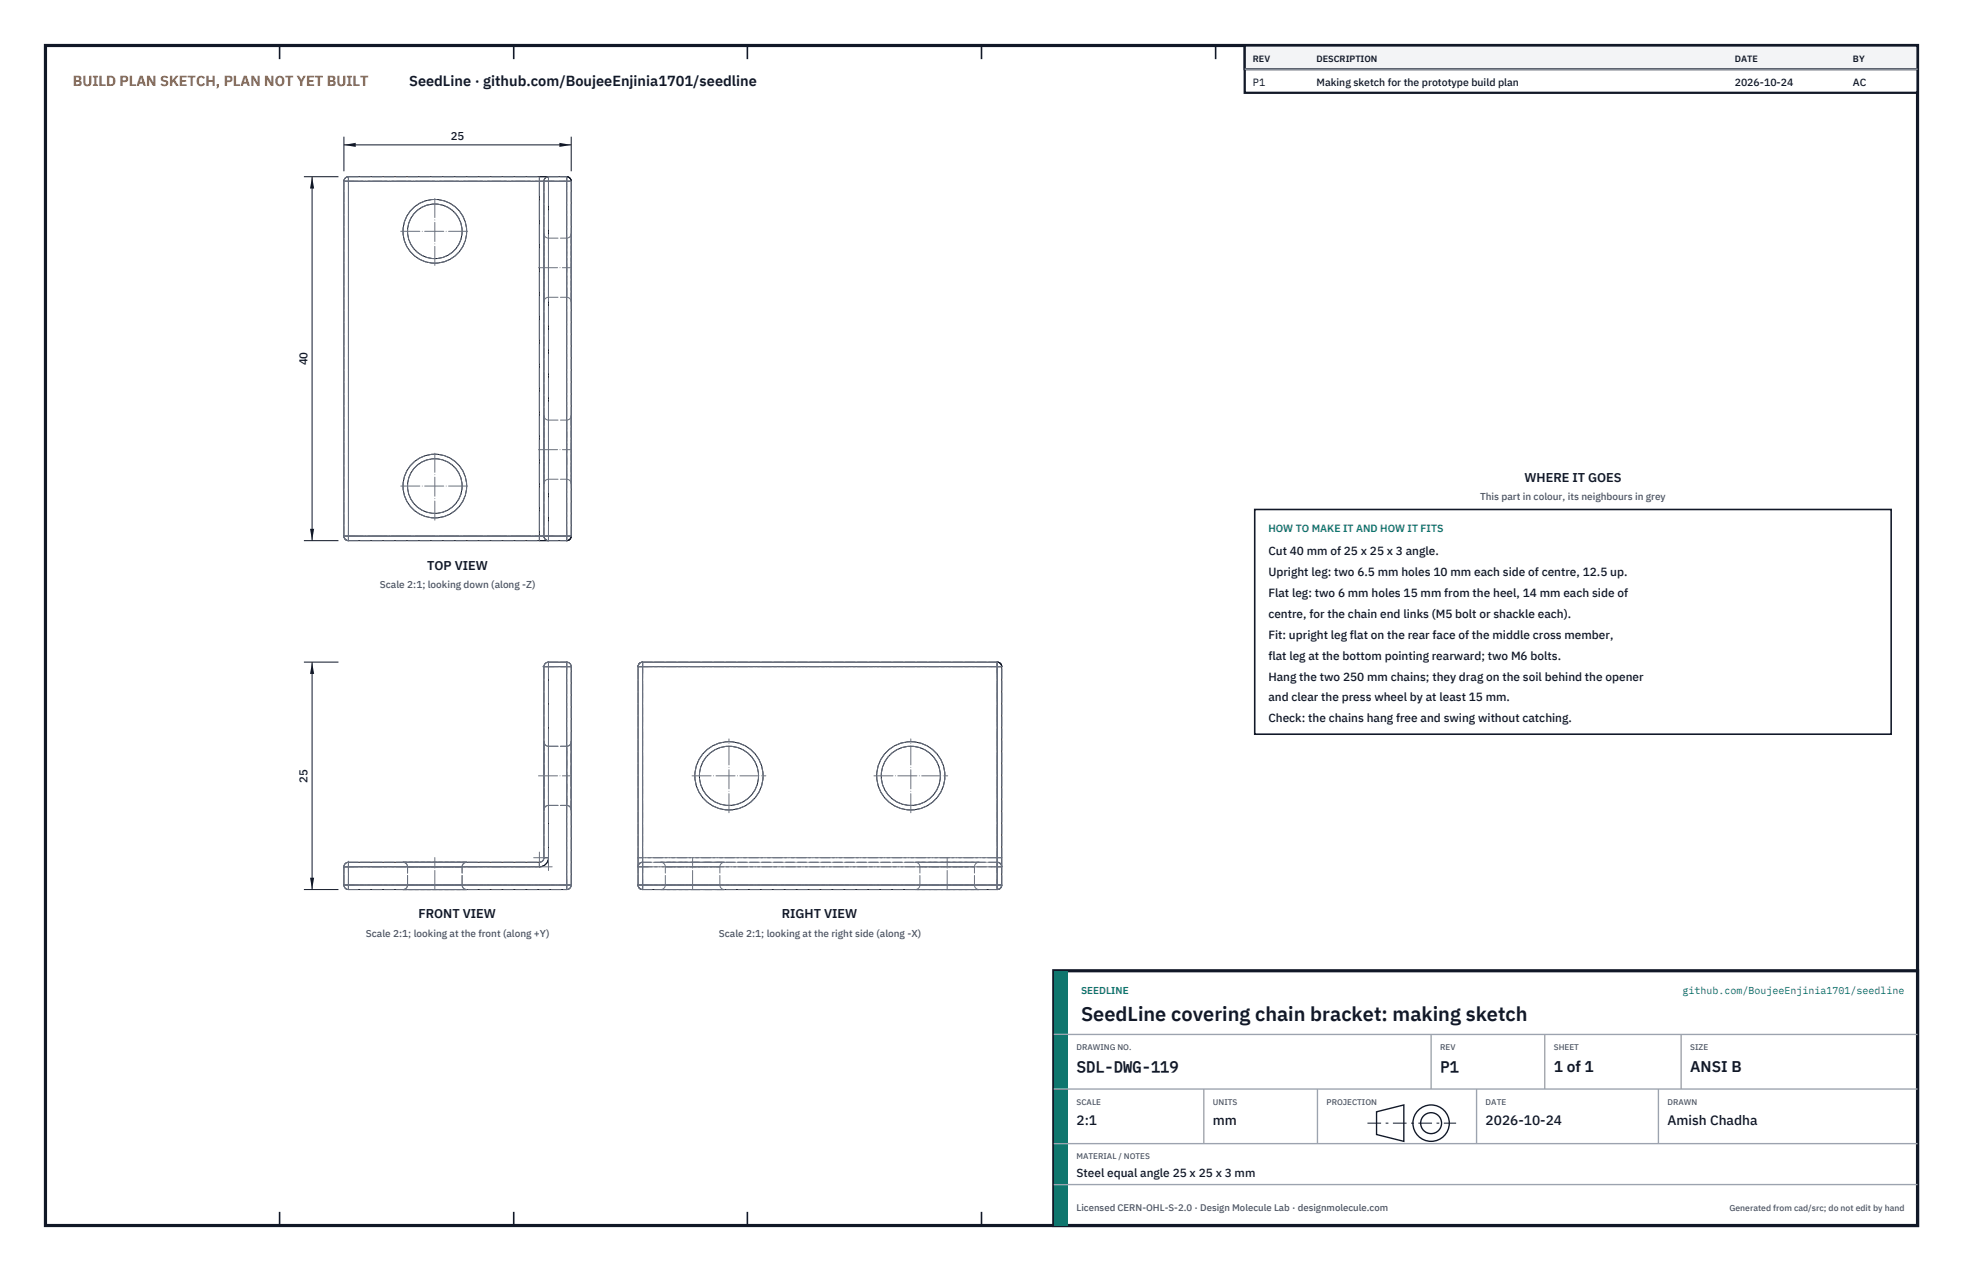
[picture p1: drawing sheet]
<svg xmlns="http://www.w3.org/2000/svg" width="432mm" height="279mm" viewBox="0 0 432 279" stroke-linecap="round" stroke-linejoin="round" font-family="sans-serif">
<path d="M10 10h411.8v259.4h-411.8z" fill="none" stroke="#111827" stroke-width=".7" stroke-linecap="butt"/>
<g fill="none" stroke="#111827" stroke-width=".35">
<path d="M61.5 10v3M113 10v3M164.4 10v3M215.9 10v3M267.4 10v3M318.9 10v3M370.3 10v3M61.5 266.4v3M113 266.4v3M164.4 266.4v3M215.9 266.4v3M267.4 266.4v3"/>
<path d="M318.9 266.4v3M370.3 266.4v3"/>
</g>
<g fill="none" stroke="#111727" stroke-width=".22">
<path d="M75.7 39.9h1M75.7 39.9v77.9M76.7 38.8a1 1 0 0 0-1 1.1M76.7 38.8v1.1M76.7 39.9v77.9M76.7 38.8h48M76.7 39.9h42M118.7 39.9h.9M118.7 39.9v77.9M119.6 39.9h1M119.6 39.9v77.9M120.6 38.8h-1.9v1.1"/>
<path d="M120.6 38.8a1 1 0 0 0-1 1.1M120.6 38.8v1.1M120.6 39.9v77.9M120.6 39.9h4.1M124.7 38.8a1 1 0 0 1 .9 1.1M124.7 39.9h.9M124.7 38.8v1.1M124.7 39.9v77.9M125.6 39.9v77.9M75.7 117.8a1 1 0 0 0 1 1.1M75.7 117.8h1M76.7 117.8v1.1"/>
<path d="M76.7 118.9h48M76.7 117.8h42M118.7 117.8v1.1h1.9M118.7 117.8h.9M119.6 117.8a1 1 0 0 0 1 1.1M119.6 117.8h1M120.6 117.8v1.1M120.6 117.8h4.1M124.7 117.8v1.1M124.7 117.8h.9M125.6 117.8a1 1 0 0 1-.9 1.1M119.6 146.6h1"/>
<path d="M119.6 146.6v42M120.6 145.5a1 1 0 0 0-1 1.1M120.6 145.5v1.1M120.6 145.5h4.1M120.6 146.6h4.1M120.6 146.6v42M124.7 145.5a1 1 0 0 1 .9 1.1M124.7 146.6h.9M124.7 145.5v1.1M124.7 146.6v47.9M125.6 146.6v47.9M140.4 146.6h1"/>
<path d="M140.4 146.6v47.9M141.4 145.5l-.8 .3-.2 .8M141.4 145.5v1.1M141.4 145.5h78M141.4 146.6h78M141.4 146.6v47.9M219.4 145.5a1 1 0 0 1 1 1.1M219.4 145.5v1.1M219.4 146.6h1M219.4 146.6v47.9M220.4 146.6v47.9M75.7 194.5a1 1 0 0 0 1 1"/>
<path d="M75.7 194.5h1M75.7 190.5h1M75.7 190.5v4M76.7 189.5a1 1 0 0 0-1 1M76.7 194.5v1M76.7 189.5v1M76.7 195.5h48M76.7 189.5h42M76.7 194.5h48M76.7 190.5v4M76.7 190.5h42M118.7 189.5v1"/>
<path d="M119.6 188.6a1 1 0 0 1-.9 .9M119.6 188.6h1M120.6 188.6a2 2 0 0 1-1.9 1.9M124.7 194.5v1M124.7 194.5h.9M125.6 194.5a1 1 0 0 1-.9 1M140.4 194.5l.2 .8 .8 .2M140.4 194.5h1M141.4 194.5v1M141.4 195.5h78M141.4 194.5h78M219.4 194.5v1"/>
<path d="M219.4 194.5h1M220.4 194.5a1 1 0 0 1-1 1"/>
<circle cx="95.6" cy="50.8" r="7"/>
<circle cx="95.6" cy="50.8" r="6"/>
<circle cx="95.6" cy="106.8" r="6"/>
<circle cx="95.6" cy="106.8" r="7"/>
<circle cx="160.3" cy="170.5" r="6.5"/>
<circle cx="160.3" cy="170.5" r="7.5"/>
<circle cx="200.3" cy="170.5" r="6.5"/>
<circle cx="200.3" cy="170.5" r="7.5"/>
</g>
<g fill="none" stroke="#6a7180" stroke-width=".22" stroke-dasharray="2.1 .5">
<path d="M75.7 39.9a1 1 0 0 1 1-1.1M75.7 39.9h1M76.7 38.8h42M76.7 39.9h48M76.7 39.9v-1.1M119.6 39.9v77.9M120.6 38.8h4.1M120.6 38.8a1 1 0 0 0-1 1.1M124.7 39.9v-1.1M125.6 39.9h-.9M119.6 58.8v-7.5M119.6 51.3v15"/>
<path d="M120.6 52.4l-.7-.4-.3-.7M120.6 52.4h4.1M120.6 58.8v-6.4M120.6 52.4v12.9M124.7 52.4l.7-.4 .2-.7M124.7 58.8v-6.4M124.7 52.4v12.9M125.6 58.8v-7.5M125.6 51.3v15M119.6 66.3v-7.5M120.6 65.3l-.7 .4-.3 .6M120.6 65.3h4.1"/>
<path d="M120.6 65.3v-6.5M124.7 65.3l.7 .4 .2 .6M124.7 65.3v-6.5M125.6 66.3v-7.5M119.6 98.8v-7.4M119.6 91.4v15M120.6 92.3l-.7-.3-.3-.6M120.6 92.3h4.1M120.6 98.8v-6.5M120.6 92.3v13M124.7 92.3l.7-.3 .2-.6M124.7 98.8v-6.5"/>
<path d="M124.7 92.3v13M125.6 98.8v-7.4M125.6 91.4v15M75.7 117.8a1 1 0 0 0 1 1.1M75.7 117.8v-77.9M75.7 117.8h1M76.7 118.9h42M76.7 118.9v-1.1M76.7 117.8h48M76.7 117.8v-77.9M119.6 106.4v-7.6M120.6 118.9h4.1"/>
<path d="M120.6 118.9a1 1 0 0 1-1-1.1M120.6 105.3l-.7 .4-.3 .7M120.6 105.3h4.1M120.6 105.3v-6.5M124.7 105.3l.7 .4 .2 .7M124.7 118.9v-1.1M124.7 117.8v-77.9M124.7 105.3v-6.5M125.6 117.8v-77.9M125.6 106.4v-7.6M125.6 117.8h-.9M119.6 146.6l.3-.8 .7-.3"/>
<path d="M120.6 145.5h4.1M120.6 146.6v-1.1M120.6 146.6h4.1M120.6 146.6h-1M124.7 145.5v1.1M125.6 146.6a1 1 0 0 0-.9-1.1M125.6 146.6h-.9M140.4 146.6h1M141.4 145.5a1 1 0 0 0-1 1.1M141.4 145.5h78M141.4 145.5v1.1M141.4 146.6h78"/>
<path d="M219.4 146.6v-1.1M220.4 146.6h-1M119.6 178v-15M119.6 163v15M119.6 178a1 1 0 0 1 1-.9M120.6 177.1h4.1M120.6 164l-.6-.2-.4-.8M120.6 164h4.1M120.6 177.1v-13.1M120.6 164v13.1M124.7 164l.6-.2 .3-.8M124.7 177.1v-13.1"/>
<path d="M124.7 164v13.1M125.6 178v-15M125.6 163v15M125.6 178a1 1 0 0 0-.9-.9M75.7 194.5v-4M75.7 194.5a1 1 0 0 0 1 1M75.7 190.5l.2-.7 .8-.3M75.7 194.5h1M76.7 195.5h48M76.7 189.5h42M76.7 195.5v-1M76.7 194.5h48"/>
<path d="M76.7 194.5v-4M76.7 190.5h-1M76.7 190.5v-1M76.7 190.5h42M88.7 195.5h14M88.7 189.5h14M89.6 194.5l-.3 .8-.6 .2M89.6 190.5l-.3-.7-.6-.3M89.6 194.5v-4M89.6 194.5h12M89.6 190.5h12M101.6 194.5v-4"/>
<path d="M101.6 194.5h-12M101.6 190.5h-12M102.7 195.5h-14M102.7 189.5h-14M102.7 195.5a1 1 0 0 1-1.1-1M102.7 189.5a1 1 0 0 0-1.1 1M118.7 190.5v-1M119.6 188.6v-42M119.6 188.6l-.2 .7-.7 .2M120.6 188.6h-1M120.6 188.6v-42M124.7 195.5v-1"/>
<path d="M124.7 194.5v-47.9M125.6 194.5v-47.9M125.6 194.5a1 1 0 0 1-.9 1M125.6 194.5h-.9M140.4 194.5v-4M140.4 190.5v-1.9M140.4 188.6v-42M140.4 190.5a1 1 0 0 1 1-1M140.4 194.5l.2 .8 .8 .2M140.4 190.5h1M140.4 188.6h1M141.4 195.5h78"/>
<path d="M141.4 189.5a1 1 0 0 0-1 1M141.4 189.5h78M141.4 194.5h-1M141.4 194.5v-4M141.4 189.5v-.9M141.4 188.6v-42M141.4 194.5v1M141.4 194.5h78M141.4 190.5h78M141.4 189.5v1M145.4 195.5h7M145.4 189.5h7"/>
<path d="M146.4 194.5a1 1 0 0 1-1 1M146.4 190.5a1 1 0 0 0-1-1M146.4 194.5v-4M146.4 194.5h6M146.4 190.5h6M152.4 195.5h7M152.4 189.5h7M152.4 194.5h6M152.4 190.5h6M158.4 194.5a1 1 0 0 0 1 1M158.4 190.5a1 1 0 0 1 1-1M158.4 194.5v-4"/>
<path d="M158.4 194.5h-12M158.4 190.5h-12M159.4 195.5h-14M159.4 189.5h-14M201.4 195.5h6.9M201.4 189.5h6.9M202.3 194.5a1 1 0 0 1-.9 1M202.3 190.5a1 1 0 0 0-.9-1M202.3 194.5v-4M202.3 194.5h6M202.3 190.5h6M208.3 195.5h7.1"/>
<path d="M208.3 189.5h7.1M208.3 194.5h6.1M208.3 190.5h6.1M214.4 194.5a1 1 0 0 0 1 1M214.4 190.5a1 1 0 0 1 1-1M214.4 194.5v-4M214.4 194.5h-12.1M214.4 190.5h-12.1M215.4 195.5h-14M215.4 189.5h-14M219.4 189.5h-78M219.4 195.5a1 1 0 0 0 1-1"/>
<path d="M219.4 194.5v-4M219.4 188.6v.9M219.4 188.6h-78M219.4 188.6v-42M219.4 194.5v1M219.4 190.5v-1M219.4 194.5h1M220.4 194.5v-4M220.4 188.6v1.9M220.4 190.5a1 1 0 0 0-1-1M220.4 188.6v-42M220.4 190.5h-1"/>
<path d="M220.4 188.6h-1"/>
<circle cx="95.6" cy="50.8" r="7"/>
<circle cx="95.6" cy="50.8" r="6"/>
<circle cx="95.6" cy="106.8" r="6"/>
<circle cx="95.6" cy="106.8" r="7"/>
<circle cx="160.3" cy="170.5" r="6.5"/>
<circle cx="160.3" cy="170.5" r="7.5"/>
<circle cx="200.3" cy="170.5" r="6.5"/>
<circle cx="200.3" cy="170.5" r="7.5"/>
</g>
<g fill="none" stroke="#6a7180" stroke-width=".22" stroke-dasharray="4.2 .5 0 .5">
<path d="M75.7 39.9h2.2M75.7 39.9h45.8M75.7 39.9h49.9M118.7 38.8v80.1M119.4 39.9h2.5M120.1 39.9h5.1M123.4 39.9h2.2M76.7 41.1v-2.3M88.2 50.8h15M95.6 58.4v-15.1M118.5 58.8h7.1M120.6 41.1v-2.3"/>
<path d="M124.7 41.1v-2.3M118.5 98.8h7.1M75.7 117.8h2.2M75.7 117.8h45.8M75.7 117.8h49.9M76.7 118.9v-2.3M76.7 118.9v-80.1M88.2 106.8h15M95.6 114.3v-15M119.4 117.8h2.5M120.1 117.8h5.1M120.6 118.9v-2.3"/>
<path d="M120.6 118.9v-80.1M123.4 117.8h2.2M124.7 118.9v-2.3M124.7 118.9v-80.1M119.4 146.6h2.5M120.1 146.6h5.1M120.6 147.8v-2.3M123.4 146.6h2.2M124.7 147.8v-2.3M140.4 146.6h2.2M140.4 146.6h80M141.4 147.8v-2.3"/>
<path d="M218.1 146.6h2.3M219.4 147.8v-2.3M118.5 170.6h7.1M152.2 170.6h16.3M160.3 178.7v-16.3M192.2 170.6h16.3M200.4 178.7v-16.3M75.7 194.5h2.2M75.7 194.5h49.9M75.7 190.5h2.2M75.7 190.5h45.8M76.7 195.5v-2.2"/>
<path d="M76.7 195.1v-5.1M76.7 191.8v-2.5M95.6 195.5v-7M117.4 188.6h2.5M118.7 189.8v-2.5M120.6 191.4v-45.9M123.4 194.5h2.2M124.7 195.5v-2.2M124.7 195.5v-50M140.4 194.5h2.2M140.4 194.5h80M140.4 190.5h2.2"/>
<path d="M140.4 190.5h80M141.4 195.5v-2.2M141.4 195.5v-50M141.4 195.1v-5.1M141.4 191.8v-2.5M141.4 191.4v-45.9M152.4 195.5v-7M208.3 195.5v-7M218.1 194.5h2.3M218.1 190.5h2.3M219.4 195.5v-2.2M219.4 195.5v-50"/>
<path d="M219.4 195.1v-5.1M219.4 191.8v-2.5M219.4 191.4v-45.9M220.4 188.6h-80"/>
</g>
<path d="M75.7 30v7.6M75.7 31.9h49.9M125.6 30v7.6" fill="none" stroke="#111827" stroke-width=".22"/>
<path d="M75.7 31.9l2.6-.5v.9zM123 31.4v.9l2.6-.4z" fill="#111827"/>
<path d="M66.8 38.8h7.6M68.6 38.8v80.1M66.8 118.9h7.6" fill="none" stroke="#111827" stroke-width=".22"/>
<path d="M68.6 38.8l-.4 2.6h.9zM68.2 116.2h.9l-.5 2.7z" fill="#111827"/>
<path d="M66.8 145.5h7.6M68.6 145.5v50.1M66.8 195.6h7.6" fill="none" stroke="#111827" stroke-width=".22"/>
<path d="M68.6 145.5l-.4 2.7h.9zM68.2 193h.9l-.5 2.6z" fill="#111827"/>
<path d="M276 112h140v49.4h-140z" fill="#fff" stroke="#111827" stroke-width=".35"/>
<path d="M273.8 10h148v10.4h-148z" fill="#fff" stroke="#111827" stroke-width=".5"/>
<path d="M273.8 10h148v5.2h-148z" fill="#f3f4f6" stroke="#111827" stroke-width=".5"/>
<path d="M273.8 15.2h148" fill="none" stroke="#9ca3af" stroke-width=".3"/>
<path d="M231.8 213.4h190v56h-190z" fill="#fff" stroke="#111827" stroke-width=".7" stroke-linecap="butt"/>
<path d="M231.8 213.4h3v56h-3z" fill="#0f766e"/>
<path d="M231.8 227.4h190M231.8 239.4h190M264.8 239.4v12M289.8 239.4v12M314.8 227.4v12M324.8 239.4v12M339.8 227.4v12M364.8 239.4v12M369.8 227.4v12M231.8 251.4h190M231.8 260.4h190" fill="none" stroke="#9ca3af" stroke-width=".3"/>
<g fill="none" stroke="#111827" stroke-width=".3">
<path d="M302.8 244.4l6-1.5v8l-6-1.5z"/>
<circle cx="314.8" cy="246.9" r="4"/>
<circle cx="314.8" cy="246.9" r="2.3"/>
</g>
<path d="M300.8 246.9h19.5" fill="none" stroke="#111827" stroke-width=".22" stroke-dasharray="3 1 .6 1" stroke-linecap="butt"/>
<text font-size="4.4" fill="#111827" x="237.8" y="224.4">SeedLine covering chain bracket: making sketch</text>
<g font-size="3.4" fill="#111827">
<text x="236.8" y="235.6">SDL-DWG-119</text>
<text x="316.8" y="235.6">P1</text>
<text x="341.8" y="235.6">1 of 1</text>
<text x="371.8" y="235.6">ANSI B</text>
</g>
<text font-size="3.2" fill="#b45309" x="16" y="19">BUILD PLAN SKETCH, PLAN NOT YET BUILT</text>
<text font-size="3.2" fill="#111827" x="90" y="19">SeedLine · github.com/BoujeeEnjinia1701/seedline</text>
<g font-size="3" fill="#111827">
<text x="236.8" y="247.2">2:1</text>
<text x="266.8" y="247.2">mm</text>
<text x="326.8" y="247.2">2026-10-24</text>
<text x="366.8" y="247.2">Amish Chadha</text>
</g>
<g font-size="2.8" fill="#111827">
<text x="335.3" y="106">WHERE IT GOES</text>
<text x="94" y="125.2">TOP VIEW</text>
<text x="92" y="201.9">FRONT VIEW</text>
<text x="172" y="201.9">RIGHT VIEW</text>
</g>
<g font-size="2.6" fill="#111827">
<text x="279" y="122">Cut 40 mm of 25 x 25 x 3 angle.</text>
<text x="279" y="126.6">Upright leg: two 6.5 mm holes 10 mm each side of centre, 12.5 up.</text>
<text x="279" y="131.2">Flat leg: two 6 mm holes 15 mm from the heel, 14 mm each side of</text>
<text x="279" y="135.8">centre, for the chain end links (M5 bolt or shackle each).</text>
<text x="279" y="140.4">Fit: upright leg flat on the rear face of the middle cross member,</text>
<text x="279" y="145">flat leg at the bottom pointing rearward; two M6 bolts.</text>
<text x="279" y="149.6">Hang the two 250 mm chains; they drag on the soil behind the opener</text>
<text x="279" y="154.2">and clear the press wheel by at least 15 mm.</text>
<text x="279" y="158.8">Check: the chains hang free and swing without catching.</text>
<text x="236.8" y="258.8">Steel equal angle 25 x 25 x 3 mm</text>
</g>
<g font-size="2.5" fill="#111827">
<text x="99.1" y="30.9">25</text>
<text x="67.7" y="80.3" transform="rotate(-90 67.7 80.3)">40</text>
<text x="67.7" y="172.1" transform="rotate(-90 67.7 172.1)">25</text>
</g>
<g font-size="2.3" fill="#111827">
<text x="275.6" y="18.8">P1</text>
<text x="289.6" y="18.8">Making sketch for the prototype build plan</text>
<text x="381.6" y="18.8">2026-10-24</text>
<text x="407.6" y="18.8">AC</text>
</g>
<text font-size="2.3" fill="#0f766e" x="279" y="117">HOW TO MAKE IT AND HOW IT FITS</text>
<g font-size="2.2" fill="#4b5563">
<text x="325.6" y="110">This part in colour, its neighbours in grey</text>
<text x="83.6" y="129.2">Scale 2:1; looking down (along -Z)</text>
<text x="80.5" y="205.9">Scale 2:1; looking at the front (along +Y)</text>
<text x="158.1" y="205.9">Scale 2:1; looking at the right side (along -X)</text>
</g>
<g font-size="2.2" fill="#0f766e">
<text x="237.8" y="218.4">SEEDLINE</text>
<text x="370.1" y="218.4">github.com/BoujeeEnjinia1701/seedline</text>
</g>
<text font-size="2.1" fill="#4b5563" x="236.8" y="266.2">Licensed CERN-OHL-S-2.0 · Design Molecule Lab · designmolecule.com</text>
<g font-size="2" fill="#111827">
<text x="275.6" y="13.6">REV</text>
<text x="289.6" y="13.6">DESCRIPTION</text>
<text x="381.6" y="13.6">DATE</text>
<text x="407.6" y="13.6">BY</text>
</g>
<text font-size="1.9" fill="#4b5563" x="380.4" y="266.2">Generated from cad/src; do not edit by hand</text>
<g font-size="1.8" fill="#4b5563">
<text x="236.8" y="230.8">DRAWING NO.</text>
<text x="316.8" y="230.8">REV</text>
<text x="341.8" y="230.8">SHEET</text>
<text x="371.8" y="230.8">SIZE</text>
<text x="236.8" y="242.8">SCALE</text>
<text x="266.8" y="242.8">UNITS</text>
<text x="291.8" y="242.8">PROJECTION</text>
<text x="326.8" y="242.8">DATE</text>
<text x="366.8" y="242.8">DRAWN</text>
<text x="236.8" y="254.8">MATERIAL / NOTES</text>
</g>
</svg>
